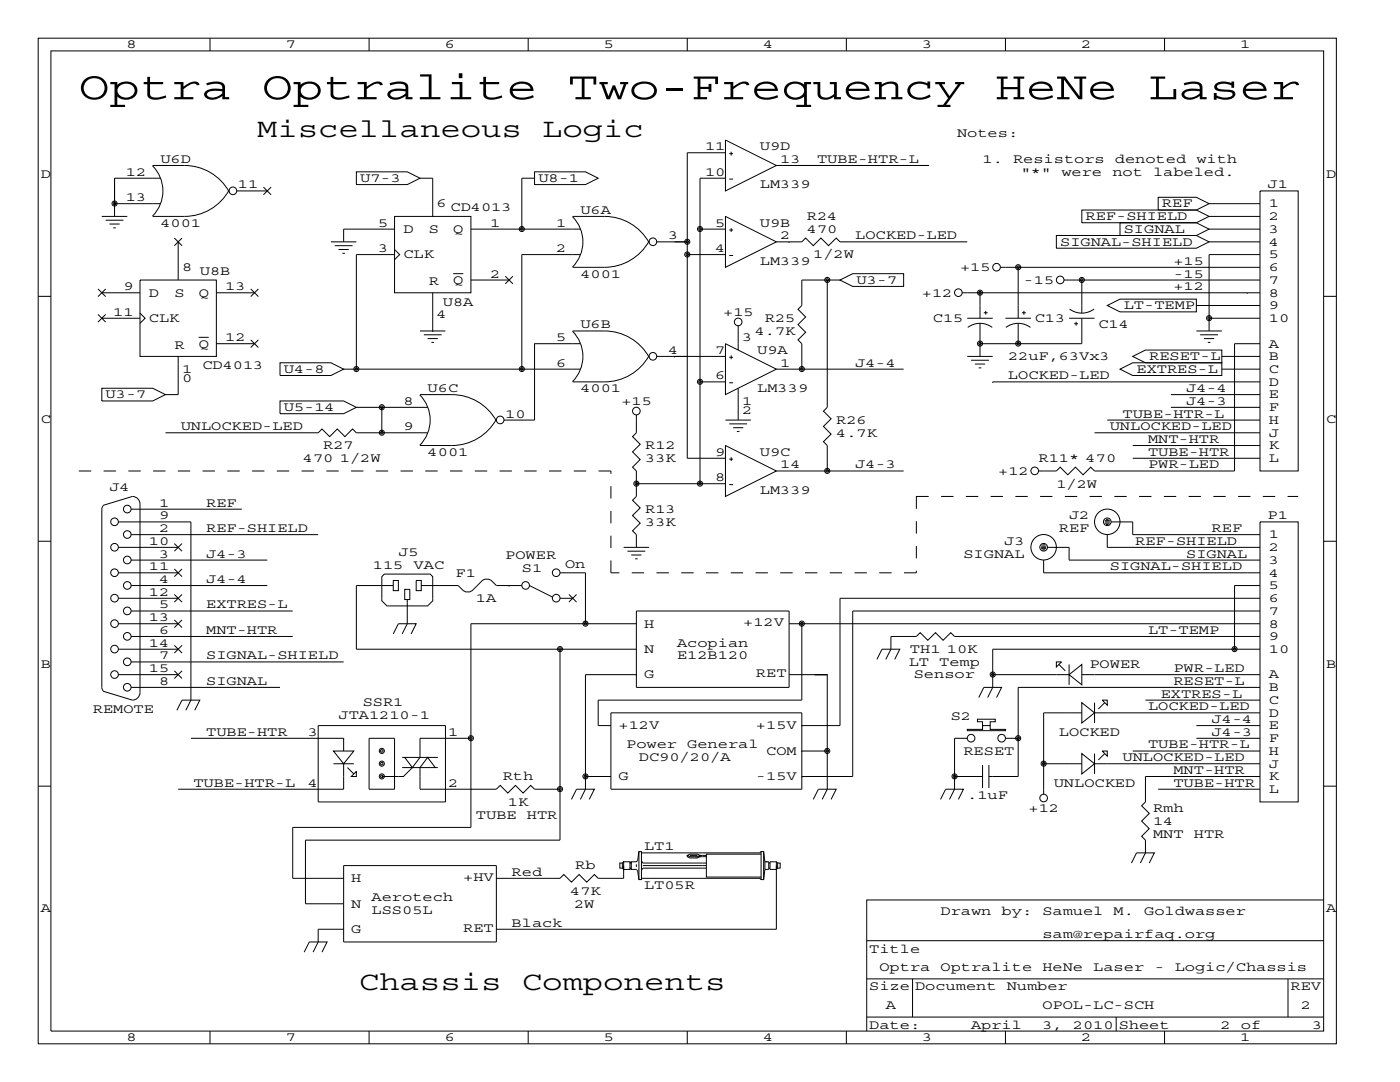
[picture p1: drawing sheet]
<svg xmlns="http://www.w3.org/2000/svg" width="279mm" height="216mm" viewBox="0 0 279 216" stroke-linecap="round" stroke-linejoin="round" font-family="sans-serif">
<g fill="none" stroke="#000" stroke-width=".2">
<path d="M7.6 7.6h259.1v200.7h-259.1zM10.2 10.2h254v195.5h-254zM41.9 7.6v2.6M73.7 7.6v2.6M105.4 7.6v2.6M137.2 7.6v2.6M168.9 7.6v2.6M200.7 7.6v2.6M232.4 7.6v2.6M30.4 33.1a7.1 7.1 0 0 1 0 10M30.5 33h6.3a10.2 10.2 0 0 1 8.9 5.3M32 35.6h-9.1v7.6"/>
<path d="M45.7 37.9a10.2 10.2 0 0 1-8.9 5.3h-6.3M47.2 38.1h6.1M52.6 37.3l1.5 1.6M54.1 37.3l-1.5 1.6M71.1 34.3h10.2l2.5 1.3-2.5 1.2h-10.2zM83.8 35.6h2.6v7.6M106.7 35.6h-2.6v10.1M106.7 34.3h10.1l2.6 1.3-2.6 1.2h-10.1zM144.8 30.5h-7.6v60.9h7.6M144.8 27.9l10.1 5.1-10.1 5.1zM144.8 35.6h-5.1v60.9M145.5 30.7h.8"/>
<path d="M145.5 35.7h.8M145.9 30.3v.7M154.9 33h30.5M231.1 39.4h7.7l2.5 1.2-2.5 1.3h-7.7zM251.5 38.1h7.6v55.9h-7.6zM7.6 59.1h2.6M19.6 57.7l1.5 1.5M20.3 58.4h7.6M20.3 43.2h5.1M21.1 43.9h3.5M21.1 57.7l-1.5 1.5M21.8 44.7h2.1"/>
<path d="M22.6 45.5h.5M22.9 40.6h9.1M27.9 55.9h15.3v15.2h-15.3zM34.8 47.5l1.5 1.5M35.6 48.3v7.6M36.3 47.5l-1.5 1.5M43.2 58.4h7.6M50 57.7l1.6 1.5M51.6 57.7l-1.6 1.5M66 48.3h5.1M66.8 49h3.6M67.6 49.8h2"/>
<path d="M68.3 50.5h.5M78.7 50.8h-7.6v22.9M78.7 45.7h-10.1v2.6M78.7 49.8l1.1 1-1.1 1M78.7 43.2h15.3v15.2h-15.3zM86.4 58.4v7.6M90.4 54.6h2.1M94 55.9h7.6M94 45.7h21.8M100.8 55.1l1.6 1.5M102.4 55.1l-1.6 1.5M114.2 43.2a7.1 7.1 0 0 1 0 10.1"/>
<path d="M114.3 43.2h6.3a10.2 10.2 0 0 1 8.9 5.2M115.8 50.8h-11.7v22.9M129.5 48.1a10.2 10.2 0 0 1-8.9 5.2h-6.3M131.1 48.3h6.1M137.2 50.8h7.6M137.2 48.3h.1M139.7 45.7h5.1M144.8 43.2l10.1 5.1-10.1 5zM145.5 45.9h.8M145.5 51h.8M145.9 45.5v.8M154.9 48.3h5.1l.8-.8 1.5 1.5 1.5-1.5 1.6 1.5 1.5-1.5 .7 .8h25.4"/>
<path d="M157.5 48.3h.1M165.1 55.9h.1M165.1 55.9v25.4l-.8 .7 1.6 1.6-1.6 1.5 1.6 1.5-1.6 1.5 .8 .8v5.1M167.6 55.9h-7.6v5.1l-.7 .7 1.5 1.5-1.5 1.6 1.5 1.5-1.5 1.5 .7 .8v5.1M167.6 55.9l2.6-1.3h10.1v2.5h-10.1zM195.6 58.4h.1M195.6 58.4v5.1M199.6 53.3h51.9M203.2 53.3v10.2M210.8 47h28l2.5 1.3-2.5 1.2h-28zM212.3 55.9h39.2M215.9 41.9h22.9l2.5 1.3-2.5 1.2h-22.9z"/>
<path d="M215.9 55.9v6.6M223.5 44.4h15.3l2.5 1.3-2.5 1.3h-15.3zM241.3 45.7h10.2M241.3 40.6h10.2M241.3 43.2h10.2M241.3 48.3h10.2M248.9 58.4h.1M251.5 58.4h-59.5M251.5 50.8h-10.2v15.2M264.2 59.1h2.5M19.6 62.7l1.5 1.6M20.3 63.5h7.6"/>
<path d="M20.3 77.5h10.2l2.5 1.2-2.5 1.3h-10.2zM21.1 62.7l-1.5 1.6M27.9 62.5l1.1 1-1.1 1M35.6 71.1v7.6h-2.6M39.6 67.3h2.1M43.2 68.6h7.6M50 67.8l1.6 1.5M51.6 67.8l-1.6 1.5M55.9 72.4h10.1l2.6 1.3-2.6 1.2h-10.1zM68.6 73.7h47.2M83.8 78.8a7.1 7.1 0 0 1 0 10M83.8 78.7h6.4a10.2 10.2 0 0 1 8.9 5.3"/>
<path d="M83.8 66h5.1M84.6 66.8h3.5M85.3 67.6h2.1M86.1 68.3h.5M86.4 66h.1M104.1 73.7h.1M106.7 68.6h9.1M106.7 68.6h.1M106.7 68.6v15.2h-6.1M114.2 66.1a7.1 7.1 0 0 1 0 10M114.3 66h6.3a10.2 10.2 0 0 1 8.9 5.3M129.5 71a10.2 10.2 0 0 1-8.9 5.2h-6.3"/>
<path d="M131.1 71.1h6.1M134.6 71.1h10.2M134.6 71.1h.1M139.7 76.2h5.1M144.8 68.6l10.1 5.1-10.1 5zM145.5 71.3h.8M145.5 76.4h.8M145.9 70.9v.8M147.3 65v4.8M147.3 77.5v6.3M154.9 73.7h25.4M193 71.1h5.1"/>
<path d="M193 63.5h5.1M193.1 65.3a4.1 4.1 0 0 1 4.9 0M193.8 71.9h3.6M194.6 72.6h2M195.3 73.4h.5M195.6 64.5v6.6M195.6 68.6h.1M196.3 62.4h.8M196.7 62v.8M198.1 76.2h53.4M198.1 76.2h.1M200.7 63.5h5"/>
<path d="M200.8 65.3a4.1 4.1 0 0 1 4.8 0M203.2 64.5v4.1M204 62.4h.7M204.3 62v.8M213.4 63.5h5M213.5 61.7a4.1 4.1 0 0 0 4.8 0M214.4 64.6h.7M214.8 64.2v.8M215.9 63.5v5.1h-20.3M221 61l2.5-1.3h15.3v2.5h-15.3zM223.5 73.7l2.6-1.3h17.7v2.5h-17.7zM226.1 71.1l2.5-1.3h15.2v2.6h-15.2z"/>
<path d="M233.7 78.7h17.8M238.8 61h12.7M238.8 66h5M239.5 66.8h3.6M240.3 67.6h2M241 68.3h.6M241.3 63.5h10.2M243.8 73.7h7.7M243.8 71.1h7.7M251.5 68.6h-5.1v25.4h-28l-.7-.8-1.5 1.5-1.6-1.5-1.5 1.5-1.5-1.5-.8 .8h-3.5M33 86.4h30.5l.8-.8 1.5 1.5 1.5-1.5 1.5 1.5 1.6-1.5 .7 .8h14.2M55.9 80h12.7l2.5 1.3-2.5 1.3h-12.7z"/>
<path d="M71.1 81.3h14.2M76.2 81.3v5.1M99.1 83.7a10.2 10.2 0 0 1-8.9 5.2h-6.4M127 96.5h17.8M127 82.8v3.6l-.8 .7 1.6 1.5-1.6 1.6 1.6 1.5-1.6 1.5 .8 .8v5.1l-.8 .7 1.6 1.5-1.6 1.6 1.6 1.5-1.6 1.5 .8 .8v2.5M144.8 88.9l10.1 5.1-10.1 5.1zM144.8 83.8h5.1M145.5 91.6h.8M145.5 96.7h.8M145.5 84.6h3.6M145.9 91.2v.8M146.3 85.3h2"/>
<path d="M147.1 86.1h.5M154.9 94h25.4M218.4 86.4h33.1M221 83.8h30.5M226.1 88.9h25.4M226.1 91.4h25.4M233.7 81.3h17.8M7.6 108h2.6M20.6 100.8l5.8-1.7a1.52 1.52 0 0 1 1.5 1.5v37.6a1.52 1.52 0 0 1-1.5 1.5l-5.8-1.8M20.6 100.9l-.3 .7v35.6l.3 .7M23.6 104.1h14.5v35.6l-1 2M26.2 106.7h37.3"/>
<path d="M34.8 108.5l1.5 1.5M34.8 113.5l1.5 1.6M34.8 118.6l1.5 1.5M35.6 109.2h-12M35.6 119.4h-12M35.6 114.3h-12M36.3 108.5l-1.5 1.5M36.3 113.5l-1.5 1.6M36.3 118.6l-1.5 1.5M48.3 101.6h-22.1M53.3 111.8h-27.1M53.3 116.8h-27.1"/>
<path d="M76.7 114.6h9.2l.5 .5v4.8l-1.1 1h-8.1l-1-1v-4.8zM78.5 115.8h1v2.1h-1zM78.5 116.8h-7.4v12.7h55.9M80.8 117.6h1v2h-1zM81.3 119.6v4.9l-1 2M83.1 115.8h1v2.1h-1zM84.1 116.8h7.3l1.1 1.1 .5 .2h.7l.5-.2 2.1-2.1 .5-.2h.7l.5 .2 1.1 1h5M101.6 116.8h.1M105.7 116.8l4.5 2.3M111.8 114.3h5v10.2M111.8 119.4h2.5M113.5 118.6l1.6 1.5"/>
<path d="M115.1 118.6l-1.6 1.5M124.5 109.2h5M125.2 110h3.6M126 110.7h2M126.7 111.5h.6M207.8 109.2h1M207.8 109h1M207.8 109.5h1M208 108.7h.5M208 109.7h.5M208.3 111.8v2.5h43.2M209 109.2h4.4v2.6h38.1"/>
<path d="M220.5 104.1h1M220.5 103.9h1M220.5 104.4h1M220.7 103.6h.5M220.7 104.6h.5M221 106.7v2.5h30.5M221.7 104.1h4.4v2.6h25.4M251.5 116.8h-5.1v12.7M251.5 119.4h-83.9v25.4h-7.6M251.5 104.1h7.6v55.9h-7.6zM264.2 108h2.5M34.8 123.7l1.5 1.5"/>
<path d="M34.8 128.8l1.5 1.5M34.8 133.9l1.5 1.5M35.6 134.6h-12M35.6 129.5h-12M35.6 124.5h-12M36.3 123.7l-1.5 1.5M36.3 128.8l-1.5 1.5M36.3 133.9l-1.5 1.5M55.9 137.2h-29.7M58.4 127h-32.2M58.4 121.9h-32.2M68.6 132.1h-42.4"/>
<path d="M78.5 126.5l1-2h3.6l-1.1 2M111.8 129.5v38.1h-50.8v12.7h7.6M127 121.9h30.5v15.3h-30.5zM127 134.6h-10.2v22.9l-1 2M127 124.5h-33v40.6h-35.6v10.2h10.2M127 134.6h.1M157.5 124.5h94M157.5 134.6h7.6h-2.5h2.5v22.9l-1 2M160 124.5v15.2h-40.6v5.1h2.5M175 131.6l1-2.1h3.6l-1 2.1M195.3 139.2l1-2h3.6l-1 2M198.1 134.6h15.3"/>
<path d="M210.8 132.1h1l-1 1zM211.3 132.6l1.3 1.3M213.4 134.6l2.5-2v4.1l-2.5-2.1v2.1M213.4 132.6v2M220 139.7h1v1zM228.6 139.7h22.9M251.5 127h-61l-.8-.8-1.5 1.6-1.5-1.6-1.5 1.6-1.6-1.6-.7 .8h-5.1v2.5l-1 2.1M251.5 129.5h-53.4v7.7l-1 2M251.5 134.6h-35.6M251.5 121.9h-81.3v33h-10.2M251.5 137.2h-48.3v17.7h-5.8M7.6 156.9h2.6"/>
<path d="M35.3 141.7l1-2h3.6l-1 2M38.1 147.3h30.5M63.5 144.8h25.4v15.2h-25.4zM66.5 152.4h2.1l-2.1-2.5h4.1l-2 2.5M68.6 147.3h.1M68.6 152.4h2M68.6 147.3v2.6M68.6 152.4v5.1h-33M69.3 153.2l1.3 1.2M71.1 153.9v1h-1zM73.7 147.3h5v10.2h-5zM80.3 151.1h7.1"/>
<path d="M80.3 153.2h7.1M82.3 153.2l-1.8 1.7h-4.3M86.9 153.2l-1.6-2.1-1.5 2.1v4.3h15.3l.7-.8 1.5 1.5 1.6-1.5 1.5 1.5 1.5-1.5 .8 .8h5.1M94 147.3h-10.2v3.8l-1.5 2.1-1.5-2.1M114 159.5l1.1-2h3.5l-1 2M116.8 154.9h5.1M121.9 142.2h38.1v15.3h-38.1zM160 149.9h5.1M160 154.9h.1M160 149.9h.1M160 144.8h.1M162.3 159.5l1-2h3.6l-1 2"/>
<path d="M187.7 159.5l1-2h3.6l-1 2M190.5 154.9h5.6M193 147.3h-2.5v10.2l-1 2M193 145.5h3.1v-.7h1.5v.7h3.1v.3h-7.7zM196.1 152.7v4.5M197.4 152.7v4.5M197.6 144.8v-.8h1v-.5h-3.5v.5h1v1.5M200.7 147.3h2.5M203.2 147.3h.1M208.3 152.4h7.6M215.9 142.2h-7.6v16.3M218.4 152.4l-2.5-2v4l2.5-2v2"/>
<path d="M218.4 150.4v2M218.4 152.4h33.1M218.4 142.2l-2.5-2v4.1l2.5-2.1v2.1M218.4 140.2v2M220 149.9h1v1zM220.5 150.4l-1.3 1.2M220.5 140.2l-1.3 1.3M226.1 149.9h25.4M231.1 157.5h20.4M238.8 144.8h12.7M238.8 147.3h12.7M251.5 142.2h-33.1"/>
<path d="M251.5 154.9h-22.9v5.1l-.8 .8 1.6 1.5-1.6 1.5 1.6 1.6-1.6 1.5 .8 .7v2.6l-1 2M264.2 156.9h2.5M68.6 172.7h30.5v15.3h-30.5zM124.2 172.2h-.5v1h.5M124.5 172.7v2.6h-5.1l-.8-.8-1.5 1.5-1.5-1.5-1.6 1.5-1.5-1.5-.7 .8h-12.7M124.5 172l-.3 .2v1l.3 .3v-1.5h1.2v.2h.3v-.2h1l.3-.3 .2-1.8h.5v5.6h-.5l-.2-1.8-.3-.2h-1v-.3h-.3v.3h-1.2M125.7 172.2v1M126 172.2v1M127 172.5v.5M127.5 169.9v5.6M128 170.2h23.6l.3-.3h.5l.3 2.1h.5M128 171.7l.3 .5h12.7"/>
<path d="M128.3 172.7h12.7M137.2 170.7v.2a3.2 3.2 0 0 0 2.5 0v-.2a3.2 3.2 0 0 1-2.5 0 3.2 3.2 0 0 1 2.5 0h1.3M137.7 170.7h1.5M139.7 170.9h1.3M141 173.2h-12.7l-.3 .5M151.9 170.4h-10.9v4.6h10.9M151.9 169.9v5.6M152.4 169.9v5.6M152.7 172v1.5M152.7 173.5l-.3 2h-.5l-.3-.2h-23.6M152.9 172h.5v1.5h-.7M153.4 172.2h.3v-.2h1.2l.3 .2v1l-.3 .3h-1.2v-1.3"/>
<path d="M153.4 173.2h.3M154.9 172v13.4h-55.8M155.2 172.2h.5v1h-.5M225.8 172.2l1-2h3.6l-1 2M264.2 179.6h-91.2v26.1M60.7 190l1-2h3.6l-1 2M68.6 185.4h-5.1v2.6l-1 2M173 195.3h91.2M173 187.7h91.2M182.1 195.3v7.6M257 195.3v7.6M41.9 205.7v2.6"/>
<path d="M73.7 205.7v2.6M105.4 205.7v2.6M137.2 205.7v2.6M168.9 205.7v2.6M173 202.9h91.2M200.7 205.7v2.6M222.8 202.9v2.8M232.4 205.7v2.6"/>
<circle cx="46.5" cy="38.1" r=".76"/>
<circle cx="22.9" cy="40.6" r=".51"/>
<circle cx="22.9" cy="40.6" r=".25"/>
<circle cx="104.1" cy="45.7" r=".51"/>
<circle cx="104.1" cy="45.7" r=".25"/>
<circle cx="130.3" cy="48.2" r=".76"/>
<circle cx="137.2" cy="48.2" r=".51"/>
<circle cx="137.2" cy="50.8" r=".51"/>
<circle cx="137.2" cy="50.8" r=".25"/>
<circle cx="137.2" cy="48.2" r=".25"/>
<circle cx="139.7" cy="45.7" r=".51"/>
<circle cx="139.7" cy="45.7" r=".25"/>
<circle cx="165.1" cy="55.9" r=".51"/>
<circle cx="165.1" cy="55.9" r=".25"/>
<circle cx="191.3" cy="58.4" r=".76"/>
<circle cx="195.6" cy="58.4" r=".51"/>
<circle cx="195.6" cy="58.4" r=".25"/>
<circle cx="198.9" cy="53.3" r=".76"/>
<circle cx="203.2" cy="53.3" r=".51"/>
<circle cx="203.2" cy="53.3" r=".25"/>
<circle cx="211.6" cy="55.9" r=".76"/>
<circle cx="215.9" cy="55.9" r=".51"/>
<circle cx="215.9" cy="55.9" r=".25"/>
<circle cx="71.1" cy="73.6" r=".51"/>
<circle cx="71.1" cy="73.6" r=".25"/>
<circle cx="104.1" cy="73.6" r=".51"/>
<circle cx="104.1" cy="73.6" r=".25"/>
<circle cx="130.3" cy="71.1" r=".76"/>
<circle cx="139.7" cy="76.2" r=".51"/>
<circle cx="139.7" cy="76.2" r=".25"/>
<circle cx="147.3" cy="64.2" r=".76"/>
<circle cx="160" cy="73.6" r=".51"/>
<circle cx="160" cy="73.6" r=".25"/>
<circle cx="195.6" cy="68.6" r=".51"/>
<circle cx="195.6" cy="68.6" r=".25"/>
<circle cx="203.2" cy="68.6" r=".51"/>
<circle cx="203.2" cy="68.6" r=".25"/>
<circle cx="241.3" cy="63.5" r=".51"/>
<circle cx="241.3" cy="63.5" r=".25"/>
<circle cx="76.2" cy="81.3" r=".51"/>
<circle cx="76.2" cy="86.3" r=".51"/>
<circle cx="76.2" cy="81.3" r=".25"/>
<circle cx="76.2" cy="86.3" r=".25"/>
<circle cx="99.8" cy="83.8" r=".76"/>
<circle cx="127" cy="96.5" r=".51"/>
<circle cx="127" cy="82" r=".76"/>
<circle cx="127" cy="96.5" r=".25"/>
<circle cx="139.7" cy="96.5" r=".51"/>
<circle cx="139.7" cy="96.5" r=".25"/>
<circle cx="165.1" cy="94" r=".51"/>
<circle cx="165.1" cy="94" r=".25"/>
<circle cx="206.5" cy="94" r=".76"/>
<circle cx="22.9" cy="104.1" r=".76"/>
<circle cx="22.9" cy="119.4" r=".76"/>
<circle cx="22.9" cy="109.2" r=".76"/>
<circle cx="22.9" cy="114.3" r=".76"/>
<circle cx="25.4" cy="116.8" r=".76"/>
<circle cx="25.4" cy="106.7" r=".76"/>
<circle cx="25.4" cy="101.6" r=".76"/>
<circle cx="25.4" cy="111.7" r=".76"/>
<circle cx="104.9" cy="116.8" r=".76"/>
<circle cx="111" cy="119.4" r=".76"/>
<circle cx="111" cy="114.3" r=".76"/>
<circle cx="208.3" cy="109.2" r="2.54"/>
<circle cx="208.3" cy="109.2" r=".76"/>
<circle cx="221" cy="104.1" r="2.54"/>
<circle cx="221" cy="104.1" r=".76"/>
<circle cx="22.9" cy="129.5" r=".76"/>
<circle cx="22.9" cy="134.6" r=".76"/>
<circle cx="22.9" cy="124.4" r=".76"/>
<circle cx="25.4" cy="127" r=".76"/>
<circle cx="25.4" cy="132.1" r=".76"/>
<circle cx="25.4" cy="137.1" r=".76"/>
<circle cx="25.4" cy="121.9" r=".76"/>
<circle cx="111.8" cy="129.5" r=".51"/>
<circle cx="111.8" cy="129.5" r=".25"/>
<circle cx="116.8" cy="124.4" r=".51"/>
<circle cx="116.8" cy="124.4" r=".25"/>
<circle cx="160" cy="124.4" r=".51"/>
<circle cx="160" cy="124.4" r=".25"/>
<circle cx="198.1" cy="134.6" r=".51"/>
<circle cx="198.1" cy="134.6" r=".25"/>
<circle cx="246.4" cy="129.5" r=".51"/>
<circle cx="246.4" cy="129.5" r=".25"/>
<circle cx="76.2" cy="149.8" r=".51"/>
<circle cx="76.2" cy="154.9" r=".51"/>
<circle cx="76.2" cy="152.4" r=".51"/>
<circle cx="76.2" cy="154.9" r=".25"/>
<circle cx="76.2" cy="149.8" r=".25"/>
<circle cx="76.2" cy="152.4" r=".25"/>
<circle cx="94" cy="147.3" r=".51"/>
<circle cx="94" cy="147.3" r=".25"/>
<circle cx="111.8" cy="157.5" r=".51"/>
<circle cx="111.8" cy="157.5" r=".25"/>
<circle cx="116.8" cy="154.9" r=".51"/>
<circle cx="116.8" cy="154.9" r=".25"/>
<circle cx="165.1" cy="149.8" r=".51"/>
<circle cx="165.1" cy="149.8" r=".25"/>
<circle cx="190.5" cy="154.9" r=".51"/>
<circle cx="190.5" cy="154.9" r=".25"/>
<circle cx="193.8" cy="147.3" r=".76"/>
<circle cx="199.9" cy="147.3" r=".76"/>
<circle cx="203.2" cy="147.3" r=".51"/>
<circle cx="203.2" cy="147.3" r=".25"/>
<circle cx="208.3" cy="152.4" r=".51"/>
<circle cx="208.3" cy="159.2" r=".76"/>
<circle cx="208.3" cy="152.4" r=".25"/>
</g>
<path d="M121.9 94h-106.7M182.9 99.1h76.2M182.9 99.1v15.2M121.9 114.3v-20.3M182.9 114.3h-61" fill="none" stroke="#000" stroke-width=".2" stroke-dasharray="2.5" stroke-linecap="butt"/>
<g font-size="7.9">
<text x="15.7" y="19.8">Optra</text>
<text x="52.3" y="19.8">Optralite</text>
<text x="113.3" y="19.8">Two-Frequency</text>
<text x="198.6" y="19.8">HeNe</text>
<text x="229.1" y="19.8">Laser</text>
</g>
<g font-size="5.3">
<text x="51.3" y="27.4">Miscellaneous</text>
<text x="108.2" y="27.4">Logic</text>
<text x="71.6" y="197.6">Chassis</text>
<text x="104.1" y="197.6">Components</text>
</g>
<g font-size="2.6">
<text x="25.3" y="9.7">8</text>
<text x="57" y="9.7">7</text>
<text x="88.8" y="9.7">6</text>
<text x="120.5" y="9.7">5</text>
<text x="152.3" y="9.7">4</text>
<text x="184" y="9.7">3</text>
<text x="215.8" y="9.7">2</text>
<text x="247.5" y="9.7">1</text>
<text x="140.7" y="30">11</text>
<text x="151.6" y="30">U9D</text>
<text x="191" y="27.4">Notes:</text>
<text x="8.1" y="35.5">D</text>
<text x="25.1" y="35.1">12</text>
<text x="32" y="32.5">U6D</text>
<text x="140.7" y="35.1">10</text>
<text x="155.7" y="32.5">13</text>
<text x="163.1" y="32.5">TUBE-HTR-L</text>
<text x="196.1" y="32.5">1.</text>
<text x="202.2" y="32.5">Resistors</text>
<text x="203.7" y="35.1">&quot;*&quot;</text>
<text x="211.8" y="35.1">were</text>
<text x="222" y="35.1">not</text>
<text x="222.5" y="32.5">denoted</text>
<text x="230.1" y="35.1">labeled.</text>
<text x="238.8" y="32.5">with</text>
<text x="264.7" y="35.5">D</text>
<text x="25.1" y="40.1">13</text>
<text x="47.5" y="37.6">11</text>
<text x="71.9" y="36.3">U7-3</text>
<text x="87.1" y="41.4">6</text>
<text x="107.4" y="36.3">U8-1</text>
<text x="151.6" y="37.6">LM339</text>
<text x="231.9" y="41.4">REF</text>
<text x="253" y="37.6">J1</text>
<text x="253.2" y="41.4">1</text>
<text x="32" y="45.2">4001</text>
<text x="75.4" y="45.2">5</text>
<text x="80.5" y="46.5">D</text>
<text x="85.6" y="46.5">S</text>
<text x="89.9" y="42.2">CD4013</text>
<text x="90.4" y="46.5">Q</text>
<text x="97.8" y="45.2">1</text>
<text x="111" y="45.2">1</text>
<text x="115.8" y="42.7">U6A</text>
<text x="133.3" y="47.8">3</text>
<text x="142.7" y="45.2">5</text>
<text x="151.6" y="45.2">U9B</text>
<text x="155.7" y="47.8">2</text>
<text x="161" y="43.9">R24</text>
<text x="161" y="46.5">470</text>
<text x="170.7" y="47.8">LOCKED-LED</text>
<text x="216.7" y="43.9">REF-SHIELD</text>
<text x="224.3" y="46.5">SIGNAL</text>
<text x="253.2" y="43.9">2</text>
<text x="253.2" y="46.5">3</text>
<text x="75.4" y="50.3">3</text>
<text x="80.5" y="51.6">CLK</text>
<text x="111" y="50.3">2</text>
<text x="142.7" y="50.3">4</text>
<text x="151.6" y="52.8">LM339</text>
<text x="162.3" y="51.6">1/2W</text>
<text x="211.6" y="49">SIGNAL-SHIELD</text>
<text x="234.2" y="52.8">+15</text>
<text x="253.2" y="49">4</text>
<text x="253.2" y="51.6">5</text>
<text x="24.6" y="57.9">9</text>
<text x="29.7" y="59.2">D</text>
<text x="34.8" y="59.2">S</text>
<text x="36.3" y="54.1">8</text>
<text x="39.6" y="59.2">Q</text>
<text x="39.9" y="54.9">U8B</text>
<text x="45" y="57.9">13</text>
<text x="85.6" y="56.9">R</text>
<text x="90.4" y="56.6">Q</text>
<text x="97.8" y="55.4">2</text>
<text x="115.8" y="55.4">4001</text>
<text x="170.9" y="56.6">U3-7</text>
<text x="184" y="59.2">+12</text>
<text x="191.6" y="54.1">+15</text>
<text x="204.3" y="56.6">-15</text>
<text x="234.2" y="57.9">+12</text>
<text x="234.2" y="55.4">-15</text>
<text x="253.2" y="54.1">6</text>
<text x="253.2" y="56.6">7</text>
<text x="253.2" y="59.2">8</text>
<text x="22.6" y="63">11</text>
<text x="29.7" y="64.3">CLK</text>
<text x="87.1" y="63.5">4</text>
<text x="88.4" y="61">U8A</text>
<text x="115.8" y="65.5">U6B</text>
<text x="144.3" y="63">+15</text>
<text x="152.7" y="64.3">R25</text>
<text x="186.2" y="64.3">C15</text>
<text x="206.5" y="64.3">C13</text>
<text x="219.2" y="65.5">C14</text>
<text x="224.3" y="61.7">LT-TEMP</text>
<text x="253.2" y="61.7">9</text>
<text x="253.2" y="64.3">10</text>
<text x="34.8" y="69.6">R</text>
<text x="39.6" y="69.3">Q</text>
<text x="45" y="68.1">12</text>
<text x="111" y="68.1">5</text>
<text x="133.3" y="70.6">4</text>
<text x="142.7" y="70.6">7</text>
<text x="148.1" y="68.1">3</text>
<text x="150.6" y="66.8">4.7K</text>
<text x="151.1" y="70.6">U9A</text>
<text x="201.2" y="71.9">22uF,63Vx3</text>
<text x="229.4" y="71.9">RESET-L</text>
<text x="253.2" y="69.3">A</text>
<text x="253.2" y="71.9">B</text>
<text x="36.3" y="74.4">1</text>
<text x="36.3" y="76.2">0</text>
<text x="40.4" y="73.7">CD4013</text>
<text x="56.6" y="74.4">U4-8</text>
<text x="111" y="73.2">6</text>
<text x="142.7" y="75.7">6</text>
<text x="155.7" y="73.2">1</text>
<text x="170.7" y="73.2">J4-4</text>
<text x="201.2" y="75.7">LOCKED-LED</text>
<text x="226.8" y="74.4">EXTRES-L</text>
<text x="253.2" y="74.4">C</text>
<text x="253.2" y="77">D</text>
<text x="21.1" y="79.5">U3-7</text>
<text x="56.6" y="82">U5-14</text>
<text x="80.5" y="80.8">8</text>
<text x="85.3" y="78.2">U6C</text>
<text x="100.8" y="83.3">10</text>
<text x="115.8" y="78.2">4001</text>
<text x="124" y="80.8">+15</text>
<text x="148.1" y="80.8">1</text>
<text x="148.1" y="82.5">2</text>
<text x="151.1" y="78.2">LM339</text>
<text x="224" y="83.3">TUBE-HTR-L</text>
<text x="236.7" y="80.8">J4-3</text>
<text x="236.7" y="78.2">J4-4</text>
<text x="253.2" y="79.5">E</text>
<text x="253.2" y="82">F</text>
<text x="8.1" y="84.3">C</text>
<text x="36.1" y="85.9">UNLOCKED-LED</text>
<text x="64.5" y="89.7">R27</text>
<text x="80.5" y="85.9">9</text>
<text x="128.8" y="89.7">R12</text>
<text x="166.9" y="84.6">R26</text>
<text x="166.9" y="87.1">4.7K</text>
<text x="221.5" y="85.9">UNLOCKED-LED</text>
<text x="229.1" y="88.4">MNT-HTR</text>
<text x="253.2" y="84.6">H</text>
<text x="253.2" y="87.1">J</text>
<text x="253.2" y="89.7">K</text>
<text x="264.7" y="84.3">C</text>
<text x="60.5" y="92.2">470 1/2W</text>
<text x="85.3" y="90.9">4001</text>
<text x="128.8" y="92.2">33K</text>
<text x="142.7" y="90.9">9</text>
<text x="151.6" y="90.9">U9C</text>
<text x="155.7" y="93.5">14</text>
<text x="170.7" y="93.5">J4-3</text>
<text x="199.2" y="94.7">+12</text>
<text x="207.3" y="92.2">R11* 470</text>
<text x="229.1" y="93.5">PWR-LED</text>
<text x="229.1" y="90.9">TUBE-HTR</text>
<text x="253.2" y="92.2">L</text>
<text x="21.8" y="98">J4</text>
<text x="31.7" y="101.1">1</text>
<text x="41.1" y="101.1">REF</text>
<text x="142.7" y="96">8</text>
<text x="151.6" y="98.6">LM339</text>
<text x="210.8" y="97.3">1/2W</text>
<text x="31.7" y="103.6">9</text>
<text x="31.7" y="106.2">2</text>
<text x="41.1" y="106.2">REF-SHIELD</text>
<text x="128.8" y="102.4">R13</text>
<text x="128.8" y="104.9">33K</text>
<text x="211.3" y="106.2">REF</text>
<text x="213.4" y="103.6">J2</text>
<text x="241.8" y="106.2">REF</text>
<text x="253" y="103.6">P1</text>
<text x="253.2" y="107.4">1</text>
<text x="29.7" y="108.7">10</text>
<text x="29.7" y="113.8">11</text>
<text x="31.7" y="111.3">3</text>
<text x="41.1" y="111.3">J4-3</text>
<text x="74.4" y="113.5">115</text>
<text x="79.5" y="111">J5</text>
<text x="82.5" y="113.5">VAC</text>
<text x="100.8" y="111.5">POWER</text>
<text x="112.8" y="113.3">On</text>
<text x="192.3" y="111.3">SIGNAL</text>
<text x="200.4" y="108.7">J3</text>
<text x="221.5" y="113.8">SIGNAL-SHIELD</text>
<text x="226.6" y="108.7">REF-SHIELD</text>
<text x="236.7" y="111.3">SIGNAL</text>
<text x="253.2" y="110">2</text>
<text x="253.2" y="112.5">3</text>
<text x="29.7" y="118.9">12</text>
<text x="31.7" y="116.3">4</text>
<text x="41.1" y="116.3">J4-4</text>
<text x="90.9" y="115.1">F1</text>
<text x="104.1" y="114">S1</text>
<text x="253.2" y="115.1">4</text>
<text x="253.2" y="117.6">5</text>
<text x="29.7" y="124">13</text>
<text x="31.7" y="121.4">5</text>
<text x="41.1" y="121.4">EXTRES-L</text>
<text x="95" y="120.1">1A</text>
<text x="128.5" y="125.2">H</text>
<text x="148.3" y="125">+12V</text>
<text x="253.2" y="120.1">6</text>
<text x="253.2" y="122.7">7</text>
<text x="253.2" y="125.2">8</text>
<text x="29.7" y="129">14</text>
<text x="31.7" y="126.5">6</text>
<text x="31.7" y="131.6">7</text>
<text x="41.1" y="131.6">SIGNAL-SHIELD</text>
<text x="41.1" y="126.5">MNT-HTR</text>
<text x="128.5" y="130.3">N</text>
<text x="135.1" y="131.6">E12B120</text>
<text x="135.1" y="129">Acopian</text>
<text x="181.6" y="130.3">TH1 10K</text>
<text x="229.1" y="126.5">LT-TEMP</text>
<text x="253.2" y="127.8">9</text>
<text x="253.2" y="130.3">10</text>
<text x="8.1" y="133.2">B</text>
<text x="29.7" y="134.1">15</text>
<text x="31.7" y="136.7">8</text>
<text x="41.1" y="136.7">SIGNAL</text>
<text x="128.5" y="135.4">G</text>
<text x="150.9" y="135.1">RET</text>
<text x="181.4" y="132.8">LT</text>
<text x="182.4" y="135.4">Sensor</text>
<text x="187.5" y="132.8">Temp</text>
<text x="217.4" y="133.3">POWER</text>
<text x="234.2" y="134.1">PWR-LED</text>
<text x="234.2" y="136.7">RESET-L</text>
<text x="253.2" y="135.4">A</text>
<text x="253.2" y="137.9">B</text>
<text x="264.7" y="133.2">B</text>
<text x="18.5" y="142.2">REMOTE</text>
<text x="67.6" y="143.5">JTA1210-1</text>
<text x="72.4" y="141">SSR1</text>
<text x="189.7" y="143.8">S2</text>
<text x="229.1" y="141.7">LOCKED-LED</text>
<text x="231.6" y="139.2">EXTRES-L</text>
<text x="253.2" y="140.5">C</text>
<text x="253.2" y="143">D</text>
<text x="41.1" y="146.8">TUBE-HTR</text>
<text x="61.5" y="146.8">3</text>
<text x="89.4" y="146.8">1</text>
<text x="123.4" y="145.5">+12V</text>
<text x="125" y="149.4">Power</text>
<text x="137.2" y="149.4">General</text>
<text x="150.9" y="145.5">+15V</text>
<text x="211.3" y="146.8">LOCKED</text>
<text x="229.1" y="149.4">TUBE-HTR-L</text>
<text x="241.8" y="144.3">J4-4</text>
<text x="241.8" y="146.8">J4-3</text>
<text x="253.2" y="145.5">E</text>
<text x="253.2" y="148.1">F</text>
<text x="100.3" y="155.7">Rth</text>
<text x="123.4" y="155.7">G</text>
<text x="127.5" y="151.9">DC90/20/A</text>
<text x="150.9" y="155.7">-15V</text>
<text x="152.9" y="150.6">COM</text>
<text x="192.3" y="150.6">RESET</text>
<text x="224" y="151.9">UNLOCKED-LED</text>
<text x="234.2" y="154.4">MNT-HTR</text>
<text x="253.2" y="150.6">H</text>
<text x="253.2" y="153.2">J</text>
<text x="253.2" y="155.7">K</text>
<text x="38.6" y="157">TUBE-HTR-L</text>
<text x="61.5" y="157">4</text>
<text x="89.4" y="157">2</text>
<text x="101.3" y="160.8">1K</text>
<text x="193" y="159.5">.1uF</text>
<text x="210.3" y="157">UNLOCKED</text>
<text x="234.2" y="157">TUBE-HTR</text>
<text x="253.2" y="158.2">L</text>
<text x="95" y="163.3">TUBE</text>
<text x="105.2" y="163.3">HTR</text>
<text x="205.3" y="162.1">+12</text>
<text x="230.1" y="162.1">Rmh</text>
<text x="230.1" y="164.6">14</text>
<text x="230.1" y="167.1">MNT</text>
<text x="238.3" y="167.1">HTR</text>
<text x="114.8" y="173.5">Rb</text>
<text x="128.5" y="169.7">LT1</text>
<text x="70.1" y="176">H</text>
<text x="74.2" y="179.8">Aerotech</text>
<text x="92.5" y="175.8">+HV</text>
<text x="102.1" y="174.8">Red</text>
<text x="113.8" y="178.6">47K</text>
<text x="128.5" y="177.3">LT05R</text>
<text x="8.1" y="182.1">A</text>
<text x="70.1" y="181.1">N</text>
<text x="74.2" y="182.4">LSS05L</text>
<text x="92.5" y="185.9">RET</text>
<text x="102.1" y="184.9">Black</text>
<text x="114.6" y="181.1">2W</text>
<text x="187.7" y="182.6">Drawn</text>
<text x="199.9" y="182.6">by:</text>
<text x="208" y="182.6">Samuel</text>
<text x="222.2" y="182.6">M.</text>
<text x="228.3" y="182.6">Goldwasser</text>
<text x="264.7" y="182.1">A</text>
<text x="70.1" y="186.2">G</text>
<text x="173.5" y="190.2">Title</text>
<text x="208" y="187.2">sam@repairfaq.org</text>
<text x="173.5" y="197.6">Size Document</text>
<text x="175.5" y="193.8">Optra</text>
<text x="187.7" y="193.8">Optralite</text>
<text x="200.9" y="197.6">Number</text>
<text x="208" y="193.8">HeNe</text>
<text x="218.2" y="193.8">Laser</text>
<text x="230.4" y="193.8">-</text>
<text x="234.4" y="193.8">Logic/Chassis</text>
<text x="257.6" y="197.6">REV</text>
<text x="176.8" y="201.4">A</text>
<text x="208" y="201.4">OPOL-LC-SCH</text>
<text x="259.6" y="201.4">2</text>
<text x="25.3" y="207.8">8</text>
<text x="57" y="207.8">7</text>
<text x="88.8" y="207.8">6</text>
<text x="120.5" y="207.8">5</text>
<text x="152.3" y="207.8">4</text>
<text x="173.5" y="205.2">Date:</text>
<text x="184" y="207.8">3</text>
<text x="193.8" y="205.2">April</text>
<text x="208" y="205.2">3,</text>
<text x="214.1" y="205.2">2010 Sheet</text>
<text x="215.8" y="207.8">2</text>
<text x="243.6" y="205.2">2</text>
<text x="247.5" y="207.8">1</text>
<text x="247.6" y="205.2">of</text>
<text x="261.9" y="205.2">3</text>
</g>
</svg>
